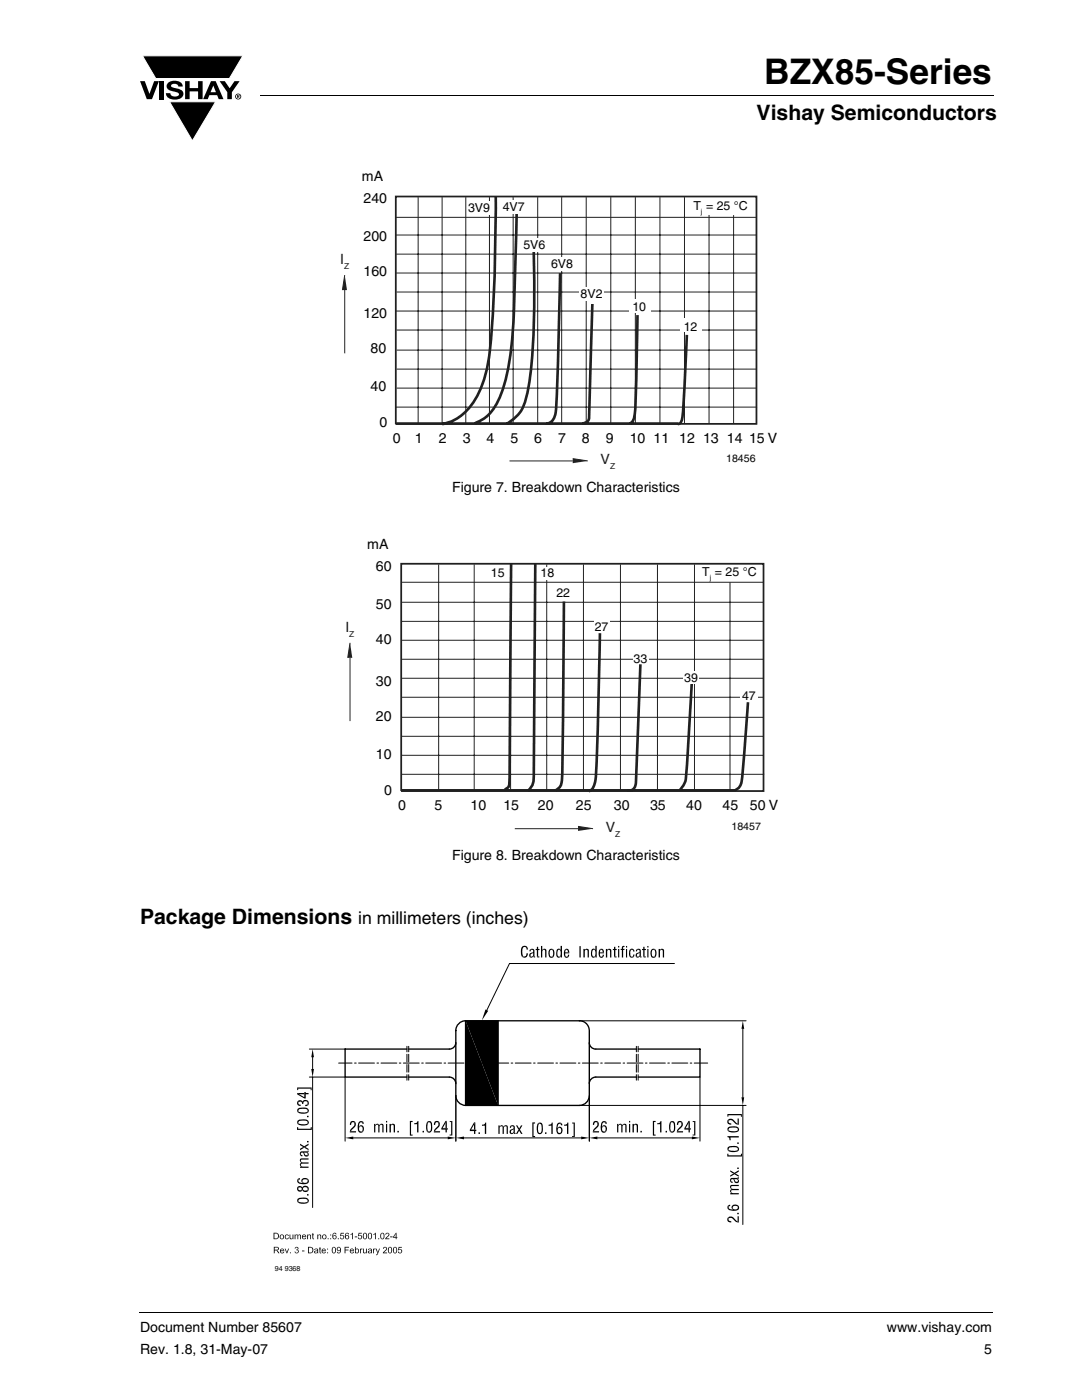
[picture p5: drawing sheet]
<svg xmlns="http://www.w3.org/2000/svg" width="216mm" height="279mm" viewBox="0 0 216 279" stroke-linecap="round" stroke-linejoin="round" font-family="sans-serif">
<g fill="#000">
<path d="M27.9 16.2h1l.9 2.5 1-2.5h.9l-1.4 3.6h-1zM28.4 11.1h20.1l-2.7 4.6h-14.7zM31.9 16.2h.9v3.6h-.9zM33.6 16.5a2.1 2.1 0 0 1 2.8 .3l.1 .5h-.9a.79 .79 0 0 0-.7-.6 .79 .79 0 0 0-.8 .4l.3 .3 1 .3a1.08 1.08 0 0 1 1.2 1 1.08 1.08 0 0 1-1.1 1.1 1.73 1.73 0 0 1-2.4-1.2h.9a.96 .96 0 0 0 .8 .7 .96 .96 0 0 0 .9-.5 1.31 1.31 0 0 0-1.2-.6 1.03 1.03 0 0 1-1.1-.5 1.03 1.03 0 0 1 .2-1.2zM36.9 16.2h.9v1.4h1.7v-1.4h.9v3.6h-.9v-1.6h-1.7v1.6h-.9zM43.8 16.2h1.1l.9 1.4 1-1.4h1l-1.5 2.2v1.4h-.9v-1.4zM51.9 18.9v.2zM33.8 20.3h9.2l-4.6 7.8zM27.9 261.9v.2z"/>
<path d="M42.6 17.1l-.6 1.3h1.1zM42.1 16.2h.9l1.6 3.6h-1l-.3-.8h-1.5l-.3 .8h-1z"/>
<path d="M47.4 19v.2h.2v-.1zM47.3 18.9l.4 .1 .1 .1-.2 .2 .2 .3-.3-.3-.1 .3h-.1zM47.1 19.3a.46 .46 0 0 0 .9 0 .46 .46 0 0 0-.9 0zM46.9 19.3a.6 .6 0 0 1 1.2 0 .6 .6 0 0 1-1.2 0z"/>
</g>
<path d="M28.4 11.1h20.1l-2.7 4.6h-14.7zM33.8 20.3h9.2l-4.6 7.8z" fill="none" stroke="#fff" stroke-width=".2"/>
<path d="M51.9 19h146.4M27.9 262h170.1" fill="none" stroke="#000" stroke-width=".2"/>
<path d="M79 39.2h71.9v45.4h-71.9z" fill="none" stroke="#231f20" stroke-width=".35"/>
<g fill="none" stroke="#231f20" stroke-width=".2">
<path d="M83.4 39.3v45.3M88.2 39.3v45.3M92.9 39.3v45.3M97.7 39.3v45.3M102.4 39.3v45.3M107.3 39.3v45.3M112.1 39.3v45.3M117 39.3v45.3M121.9 39.3v45.3M126.8 39.3v45.3M131.7 39.3v45.3M136.6 39.3v45.3"/>
<path d="M79 46.9h71.9M79 54.5h71.9M79 50.7h71.9M79.1 58.3h71.9M141.5 42.9v41.7M146.4 42.9v41.7M79 62.1h71.9M79.1 65.9h71.9M79.1 77.5h71.9M79.1 73.7h71.9M79.1 69.9h71.9M78.9 81.3h72.2"/>
</g>
<path d="M98.9 39.2a348.2 348.2 0 0 1-1.2 30.8 19.9 19.9 0 0 1-4.9 12.2 7.9 7.9 0 0 1-4.6 2.4M103.1 40.2l-.2 11.6a208.3 208.3 0 0 1-1.2 19.9 21.9 21.9 0 0 1-3.8 10.7l-1.2 1-2 1.1M106.5 49.6v2a174.4 174.4 0 0 1-.8 24.5 15.5 15.5 0 0 1-1.9 6.1l-1.1 1.3-1.5 1M111.8 54.5l-.8 25.9a5.3 5.3 0 0 1-1.1 3.8l-1 .3M118.2 59.6l-.6 22.3a2.55 2.55 0 0 1-.5 2.3l-.9 .3M127.2 62.9l-.2 9.3a84.7 84.7 0 0 1-.5 11.4l-.7 .9M137.1 66.8l-.3 6.7a78.1 78.1 0 0 1-.8 10.6l-.5 .5-56.6-.1" fill="none" stroke="#231f20" stroke-width=".53"/>
<g fill="#fff">
<path d="M100.7 39.9h4.3v2.7h-4.3z"/>
<path d="M117.3 59h4.2v1.7h-4.2z"/>
</g>
<path d="M79 43.4h71.9M101.7 92h12.6" fill="none" stroke="#231f20" stroke-width=".2"/>
<g fill="#231f20">
<path d="M114.3 91.5l3 .5z"/>
<path d="M114.3 91.5l3 .5-3 .4z"/>
</g>
<path d="M68.8 57.9v12.6" fill="none" stroke="#231f20" stroke-width=".2"/>
<g fill="#231f20">
<path d="M68.8 54.9l-.5 3z"/>
<path d="M68.8 54.9l.4 3h-.9z"/>
</g>
<g fill="#fff">
<path d="M93.7 40.2h4.3v2.7h-4.3z"/>
<path d="M104.8 47.6h4.3v2.7h-4.3z"/>
<path d="M110.3 51.3h4.3v2.7h-4.3z"/>
<path d="M115.5 57.3h5v2.7h-5z"/>
<path d="M125.5 59.7h4.3v2.7h-4.3z"/>
<path d="M135.7 63.6h4.3v2.7h-4.3z"/>
</g>
<path d="M80.1 112.5h72.3v45.4h-72.3z" fill="none" stroke="#231f20" stroke-width=".35"/>
<g fill="none" stroke="#231f20" stroke-width=".2">
<path d="M80.1 116.2h72.2M87.5 112.6v45.3M94.6 112.6v45.3M101.9 112.6v45.3M109.1 112.6v45.3M116.4 112.6v45.3M123.8 112.6v45.3M131.2 112.6v45.3M138.6 112.6v45.3M145.7 116.2v41.7M80.1 135.4h72.2M80.1 120.2h72.2"/>
<path d="M80.1 127.8h72.2M80.1 124h72.2M80.2 131.6h72.2M80.2 139.2h72.2M80 154.5h72.5M80.2 150.7h72.2M80.2 146.9h72.2M80.2 143.2h72.2"/>
</g>
<path d="M102 112.6l-.3 42.5a2.57 2.57 0 0 1-.5 2.2l-.5 .3M106.8 112.5l-.3 36.4a46 46 0 0 1-.2 7.6l-1 1.4M112.5 120l-.4 35.8a2.15 2.15 0 0 1-1.3 2M119.7 126.4l-.7 27.5a6.5 6.5 0 0 1-1 3.7l-.5 .3M127.8 132.6l-.8 21.7a5.5 5.5 0 0 1-.6 3.1 1.32 1.32 0 0 1-1.2 .4M138 136.5l-1 17.6a4.4 4.4 0 0 1-1.3 3.5M149.3 140.1l-1.1 14.3a3.9 3.9 0 0 1-1.2 3.2l-.4 .1h-66.6" fill="none" stroke="#231f20" stroke-width=".53"/>
<g fill="#fff">
<path d="M147.7 138h3.4v1.8h-3.4z"/>
<path d="M136.4 133.9h3.1v2.5h-3.1z"/>
<path d="M126.3 130.4h3.1v1.8h-3.1z"/>
<path d="M118.6 123.2h3v1.8h-3z"/>
<path d="M108 113.1h2.4v2.5h-2.4z"/>
</g>
<path d="M102.7 165.4h12.7" fill="none" stroke="#231f20" stroke-width=".2"/>
<g fill="#231f20">
<path d="M115.3 164.9l3 .5z"/>
<path d="M115.3 164.9l3 .5-3 .4z"/>
</g>
<path d="M69.8 131.3v12.6" fill="none" stroke="#231f20" stroke-width=".2"/>
<g fill="#231f20">
<path d="M69.8 128.3l-.4 3z"/>
<path d="M69.8 128.3l.5 3h-.9z"/>
</g>
<path d="M54.6 188.7h94.3v65.4h-94.3z" fill="#fff"/>
<g fill="#000">
<path d="M62.4 209.4l.2 1.6h-.5zM62.1 213.3h.5l-.2 1.7zM92.9 203.7l6.5 16.9h-6.5zM92.9 203.7h6.5v16.9zM96.9 201.5l.5 .2-1.3 1.9zM148.2 203.7l.3 1.6h-.5zM148 219h.5l-.3 1.6zM59.9 229.3l.6-.4 .2 .2-.8 .4zM60.7 229.1l.2-.2 .7 .4v.2zM68.9 227.1l1.6-.3v.6zM82.8 224.2v.2zM89.3 226.8l1.7 .3-1.7 .3z"/>
<path d="M91 227.1l1.6-.3v.6zM96.3 224.5v.2zM103 224.6h.2l.4 .6-.1 .2zM103.5 225.4l.1 .3-.4 .6h-.2zM109.5 224.5v.2zM112.7 224.5v.2zM116 226.8l1.6 .3-1.6 .3zM117.6 227.1l1.6-.3v.6zM131.2 224.2v.2zM138.1 226.8l1.6 .3-1.6 .3zM145.6 227.5h.2zM145.7 234.6l.6-.4 .3 .2-.9 .5z"/>
<path d="M146.6 234.4l.2-.2 .6 .4v.3z"/>
<path d="M104.2 188.9l.5-.2 .5 .3h-.5a.6 .6 0 0 0-.5 .8v.3a.62 .62 0 0 0 .5 .8h-.6l-.1-.3v-1.1z" fill-rule="evenodd"/>
<path d="M104.7 189h.5l.1 .5h-.2l-.2-.4z" fill-rule="evenodd"/>
<path d="M104.1 190.9l.7-.1 .3-.6h.2a.7 .7 0 0 1-.3 .8 .7 .7 0 0 1-.9-.1z" fill-rule="evenodd"/>
<path d="M105.7 189.5l.4 .1h-.1l-.1 .3h-.2z" fill-rule="evenodd"/>
<path d="M105.7 189.5l.5-.2 .4 .3 .1 1.3h-.3a.43 .43 0 0 1-.8 0h.5l.3-.3v-.4l-.2-.1 .2-.4z" fill-rule="evenodd"/>
<path d="M105.7 190.3l.5-.2 .2 .1-.2 .1a.37 .37 0 0 0-.3 .5l.2 .1h-.5z" fill-rule="evenodd"/>
<path d="M106.4 190.9h.4v.2l-.3-.1z" fill-rule="evenodd"/>
<path d="M107.1 189h.3v.4h.2v.2h-.2l.1 1.3h-.4v-1.3h-.2v-.2h.2z" fill-rule="evenodd"/>
<path d="M107.1 190.9h.5v.2z" fill-rule="evenodd"/>
<path d="M107.9 188.8h.3v.8h.2l-.2 .2v1.3h-.3z" fill-rule="evenodd"/>
<path d="M108.2 189.5h.3z" fill-rule="evenodd"/>
<path d="M108.2 189.5a.44 .44 0 0 1 .5-.2 .44 .44 0 0 1 .3 .5v1.3h-.2l-.1-1.5z" fill-rule="evenodd"/>
<path d="M109.6 189.5l.4-.2 .5 .2h-.5a.84 .84 0 0 0 0 1.4h.5a.64 .64 0 0 1-.8 .2 .64 .64 0 0 1-.3-.8z" fill-rule="evenodd"/>
<path d="M110 189.6l.5-.1 .1 .4-.1 1h-.5h.2l.2-.5-.1-.6z" fill-rule="evenodd"/>
<path d="M111.2 189.4l.4-.1 .3 .2h-.4a1.14 1.14 0 0 0-.2 1.3l.6 .1-.6 .2a1.4 1.4 0 0 1-.1-1.7z" fill-rule="evenodd"/>
<path d="M111.6 190.9h.3z" fill-rule="evenodd"/>
<path d="M111.9 188.8h.2v2.3h-.2v-.2h-.2l.2-.9-.2-.4-.2-.1h.4z" fill-rule="evenodd"/>
<path d="M112.7 189.5l.4 .1h-.2l-.1 .5h.8v.2h-.8v.5l.3 .1-.4 .1a1.52 1.52 0 0 1 0-1.5z" fill-rule="evenodd"/>
<path d="M112.8 189.4h.6l.2 .7h-.8h.5l-.1-.5-.5-.1z" fill-rule="evenodd"/>
<path d="M112.7 191l.5-.1 .1-.4h.3a.5 .5 0 0 1-.3 .6 .5 .5 0 0 1-.6-.1z" fill-rule="evenodd"/>
<path d="M116.4 189.4l.6 .2-.3 .2v1.3h-.3z" fill-rule="evenodd"/>
<path d="M116.8 189.4h.4l.3 .1v1.6h-.2l-.1-1.4-.5-.1z" fill-rule="evenodd"/>
<path d="M118.2 189.4l.3-.1 .3 .2h-.4a.91 .91 0 0 0 .1 1.4h.3l-.5 .2a1.4 1.4 0 0 1-.1-1.7z" fill-rule="evenodd"/>
<path d="M118.5 190.9h.3z" fill-rule="evenodd"/>
<path d="M118.8 188.8h.3v2.3h-.3v-.2h-.1l.1-.9-.1-.4-.2-.1h.3z" fill-rule="evenodd"/>
<path d="M119.6 189.5l.4 .1h-.2l-.1 .5h.8v.2h-.8l.1 .5 .2 .1-.4 .1a1.53 1.53 0 0 1 0-1.5z" fill-rule="evenodd"/>
<path d="M119.7 189.4h.6l.2 .7h-.8h.6l-.2-.5-.5-.1z" fill-rule="evenodd"/>
<path d="M119.6 191l.5-.1 .2-.4h.2a.5 .5 0 0 1-.3 .6 .5 .5 0 0 1-.6-.1z" fill-rule="evenodd"/>
<path d="M120.9 189.4l.6 .2-.3 .2v1.3h-.3z" fill-rule="evenodd"/>
<path d="M121.3 189.4h.4l.2 .1 .1 1.6h-.3v-1.4l-.5-.1z" fill-rule="evenodd"/>
<path d="M122.5 189h.3v.4h.3v.2h-.3l.1 1.3h-.4v-1.3h-.2v-.2h.2z" fill-rule="evenodd"/>
<path d="M122.5 190.9h.5v.2z" fill-rule="evenodd"/>
<path d="M124.2 188.9l.4-.1v.2l-.3 .1v.3h.3v.2h-.3v1.5h-.2v-1.5h-.3v-.2h.3z" fill-rule="evenodd"/>
<path d="M125.6 189.6h.5a1.1 1.1 0 0 0-.3 1.2l.2 .1h.5a.57 .57 0 0 1-.7 .1 .57 .57 0 0 1-.3-.6z" fill-rule="evenodd"/>
<path d="M125.8 189.4l.3-.1a.52 .52 0 0 1 .5 .6h-.2l-.2-.3h-.6z" fill-rule="evenodd"/>
<path d="M126.4 190.5h.2l-.1 .4h-.4h.2z" fill-rule="evenodd"/>
<path d="M127 189.5l.4 .1h-.2l-.1 .3h-.2z" fill-rule="evenodd"/>
<path d="M127 189.5a.51 .51 0 0 1 .5-.2 .51 .51 0 0 1 .4 .4v1.2h-.3a.43 .43 0 0 1-.7 0h.4l.3-.3v-.4l-.1-.1 .1-.4z" fill-rule="evenodd"/>
<path d="M126.9 190.3l.6-.2 .1 .1-.1 .1a.39 .39 0 0 0-.4 .5l.2 .1h-.4z" fill-rule="evenodd"/>
<path d="M127.6 190.9h.4v.2l-.3-.1z" fill-rule="evenodd"/>
<path d="M128.4 189h.2v.4h.3v.2h-.3l.1 1.3h-.3v-1.3h-.3v-.2h.3z" fill-rule="evenodd"/>
<path d="M128.4 190.9h.5v.2z" fill-rule="evenodd"/>
<path d="M130 189.5l.4-.2 .4 .2h-.4a.84 .84 0 0 0 0 1.4h.5a.65 .65 0 0 1-.9 .1 .65 .65 0 0 1-.2-.8z" fill-rule="evenodd"/>
<path d="M130.4 189.6l.4-.1 .2 .7-.1 .7h-.5a.82 .82 0 0 0 0-1.3z" fill-rule="evenodd"/>
<path d="M131.4 189.4l.6 .2-.3 .2v1.3h-.3z" fill-rule="evenodd"/>
<path d="M131.8 189.4h.4l.3 .1v1.6h-.2l-.1-1.4-.5-.1z" fill-rule="evenodd"/>
<path d="M59.3 218.1l1.4 .9v-1.1h.3v.2h.6v.3h-.6v.8h-.3l-1.4-.8z" fill-rule="evenodd"/>
<path d="M59.3 218.1h1.4v.9v-.6h-1z" fill-rule="evenodd"/>
<path d="M59.3 217h2.9v.6h-.2v-.3h-2.5v.2h-.2z" fill-rule="evenodd"/>
<path d="M59.5 219.7l.4-.1 .3 .1 .1 .6-.2-.4h-.5l-.1 .3z" fill-rule="evenodd"/>
<path d="M59.4 236.9l.1-.1v.6a.38 .38 0 0 0 .7 0v-.2v.5a.59 .59 0 0 1-.8 0 .59 .59 0 0 1 0-.8z" fill-rule="evenodd"/>
<path d="M59.3 225h.2v.3h2.5v-.3h.2v.5h-2.9z" fill-rule="evenodd"/>
<path d="M59.5 219.7v.6l.5 .2v.2a.59 .59 0 0 1-.7-.3 .59 .59 0 0 1 .2-.7z" fill-rule="evenodd"/>
<path d="M59.4 239.2l.9-.2a1.17 1.17 0 0 1 1.3 .6l-.2 .5v-.6a.8 .8 0 0 0-1.1-.2l-.7 .1-.1 .6-.2-.4z" fill-rule="evenodd"/>
<path d="M59.4 235.2h.1a.68 .68 0 0 0 .2 .7 .68 .68 0 0 0 .7 .2v-.2l.6 .2a.57 .57 0 0 0 .4-.8 .61 .61 0 0 1 .2 .7 .61 .61 0 0 1-.7 .3h-.3a.97 .97 0 0 1-1.3-.7z" fill-rule="evenodd"/>
<path d="M59.4 223.6l.9-.2a1.17 1.17 0 0 1 1.3 .6l-.2 .5v-.6a.8 .8 0 0 0-1.1-.3l-.7 .2-.1 .6-.2-.4z" fill-rule="evenodd"/>
<path d="M59.4 221.2l.9-.2a1.17 1.17 0 0 1 1.3 .6l-.2 .5v-.5a.8 .8 0 0 0-1.1-.3l-.7 .2-.1 .6-.2-.4z" fill-rule="evenodd"/>
<path d="M59.5 236.8a.56 .56 0 0 1 .8 .2 .67 .67 0 0 1 1-.3 .67 .67 0 0 1 .1 1.1l-.1-.7-.5-.2a.57 .57 0 0 0-.4 .8l-.1-.2-.1 .2a.51 .51 0 0 0-.3-.7l-.3 .1-.1 .1z" fill-rule="evenodd"/>
<path d="M59.5 224a1.46 1.46 0 0 0 1.4 .4l.4-.2 .1-.2v.5l-.7 .1-1.2-.2z" fill-rule="evenodd"/>
<path d="M59.5 221.7a1.46 1.46 0 0 0 1.4 .3l.4-.1 .1-.3v.5l-.7 .2-1.2-.2z" fill-rule="evenodd"/>
<path d="M59.5 235.2l.4-.1v.3l-.4 .3z" fill-rule="evenodd"/>
<path d="M59.9 231.3l.3-.1h1.4v.2h-1.5l-.1 .6-.1-.3z" fill-rule="evenodd"/>
<path d="M59.9 232.2l.1-.1 .1 .7-.2-.2z" fill-rule="evenodd"/>
<path d="M59.9 229.9l.3-.1 1.1-.1 .1 .3a.43 .43 0 0 1 0 .8v-.5l-.3-.3h-.4l-.2 .2-.3-.2-.2 .7-.2-.4z" fill-rule="evenodd"/>
<path d="M59.9 232.8h.2v-.1l.3 .1h1.2v.3h-1.7z" fill-rule="evenodd"/>
<path d="M59.9 228.3l.8 .5 .9-.6v.3l-.9 .6-.8-.6z" fill-rule="evenodd"/>
<path d="M60 230.3l.1 .1 .3 .1v.3l-.4-.1z" fill-rule="evenodd"/>
<path d="M60.1 231.8l.3 .2h1.2v.2h-1.3l-.3 .3z" fill-rule="evenodd"/>
<path d="M60 231.6l.1 .4z" fill-rule="evenodd"/>
<path d="M60.3 235.3a.94 .94 0 0 1 1.1 0v.4v-.1a.57 .57 0 0 0-.6-.3 .57 .57 0 0 0-.4 .4l-.1 .4-.2-.5z" fill-rule="evenodd"/>
<path d="M60.3 219.7l.1 .2a.66 .66 0 0 1 1-.3 .66 .66 0 0 1 0 1v-.4a.43 .43 0 0 0-.5-.4 .43 .43 0 0 0-.4 .5h-.2z" fill-rule="evenodd"/>
<path d="M60.4 235.7v.4z" fill-rule="evenodd"/>
<path d="M60.5 237.2a.5 .5 0 0 0 .8 .3l.1-.3v.6a.82 .82 0 0 1-1-.1z" fill-rule="evenodd"/>
<path d="M60.7 230v.2a.39 .39 0 0 0 .6 .3l.1-.2v.5l-.6-.1-.3-.5z" fill-rule="evenodd"/>
<path d="M60.9 220.5l.4-.1 .1-.2v.4l-.5 .2z" fill-rule="evenodd"/>
<path d="M61.4 229.6h.2v.2l-.2 .2z" fill-rule="evenodd"/>
<path d="M69.9 223.9l.5-.2 .5 .3h-.6l-.2 .1v.4h-.3z" fill-rule="evenodd"/>
<path d="M70.4 224h.5l.1 .1a1.25 1.25 0 0 1-.8 1.4l-.1 .3h-.3l.3-.5a1.07 1.07 0 0 0 .5-1.3z" fill-rule="evenodd"/>
<path d="M69.8 225.8h1.2v.2h-1.2z" fill-rule="evenodd"/>
<path d="M71.7 224.8h.3z" fill-rule="evenodd"/>
<path d="M71.7 223.9l.5-.2 .3 .3a.68 .68 0 0 0-.7 .1 .68 .68 0 0 0-.2 .7h.2l-.1 .6a.57 .57 0 0 0 .7 .4 .59 .59 0 0 1-.6 .2 .59 .59 0 0 1-.4-.6 2.07 2.07 0 0 1 .3-1.5z" fill-rule="evenodd"/>
<path d="M71.8 224.6h.3a.78 .78 0 0 1 .3 1.2h-.4l.3-.1a.61 .61 0 0 0 0-.7 .61 .61 0 0 0-.6-.2z" fill-rule="evenodd"/>
<path d="M72 224h.5l.1 .3h-.3z" fill-rule="evenodd"/>
<path d="M74.6 224.3h.3v.2h.2l-.2 .3v1.2h-.3z" fill-rule="evenodd"/>
<path d="M75 224.4l.3-.1 .4 .2h-.8z" fill-rule="evenodd"/>
<path d="M75.2 224.5h.7l-.2 .3v1.2h-.2v-1.3z" fill-rule="evenodd"/>
<path d="M75.7 224.5h.4z" fill-rule="evenodd"/>
<path d="M75.7 224.5a.44 .44 0 0 1 .5-.2 .44 .44 0 0 1 .3 .3v1.4h-.2v-1.4z" fill-rule="evenodd"/>
<path d="M77.7 224.3l.6 .2-.3 .2v1.3h-.3z" fill-rule="evenodd"/>
<path d="M78.1 224.4l.4-.1 .3 .2v1.5h-.2l-.1-1.4-.5-.1z" fill-rule="evenodd"/>
<path d="M81.8 223.7h.5v.2h-.3v2.5h.3v.2h-.5z" fill-rule="evenodd"/>
<path d="M82.8 224.2l.7-.5v2.3h-.3v-1.6h-.4z" fill-rule="evenodd"/>
<path d="M85.2 223.9l.4 .1a1.01 1.01 0 0 0-.3 1.1l.1 .6 .2 .1h-.4l-.1-.3-.1-.8z" fill-rule="evenodd"/>
<path d="M85.3 223.8l.4-.1a1.28 1.28 0 0 1 .5 1.7 .59 .59 0 0 1-.4 .6 .59 .59 0 0 1-.6-.2h.5a.94 .94 0 0 0 .3-1.2l-.2-.6-.6-.1z" fill-rule="evenodd"/>
<path d="M86.7 223.9l.5-.2 .5 .3h-.6l-.2 .1-.1 .4h-.2z" fill-rule="evenodd"/>
<path d="M87.2 224h.5a1.48 1.48 0 0 1-.8 1.5l-.1 .3h-.2l.2-.5 .6-.6a.46 .46 0 0 0-.2-.7z" fill-rule="evenodd"/>
<path d="M86.6 225.8h1.2v.2h-1.2z" fill-rule="evenodd"/>
<path d="M88.9 223.7h.3l-.9 1.5h1.1v.2h-.2v.6h-.3v-.6h-.8v-.2z" fill-rule="evenodd"/>
<path d="M89.2 223.7v1.5h-.9h.6v-1.1z" fill-rule="evenodd"/>
<path d="M89.7 223.7h.6v2.9h-.6v-.2h.3v-2.5h-.3z" fill-rule="evenodd"/>
<path d="M94.6 224h.2l-.8 1.5h1v.2h-.2v.6h-.2v-.6h-.8v-.2z" fill-rule="evenodd"/>
<path d="M94.8 224v1.5h-.8h.6v-1.1z" fill-rule="evenodd"/>
<path d="M96.3 224.5l.7-.5v2.3h-.3v-1.6h-.4z" fill-rule="evenodd"/>
<path d="M99.5 224.6h.2v.2h.2l-.2 .3v1.2h-.2z" fill-rule="evenodd"/>
<path d="M99.8 224.7l.3-.1 .4 .2h-.8z" fill-rule="evenodd"/>
<path d="M100 224.8h.7l-.2 .3v1.2h-.2v-1.3z" fill-rule="evenodd"/>
<path d="M100.5 224.8h.4z" fill-rule="evenodd"/>
<path d="M100.6 224.6a.4 .4 0 0 1 .5-.1 .4 .4 0 0 1 .2 .4v1.4h-.2v-1.4l-.6-.1z" fill-rule="evenodd"/>
<path d="M101.8 224.7l.4 .1h-.1l-.1 .3h-.3z" fill-rule="evenodd"/>
<path d="M101.8 224.7a.51 .51 0 0 1 .5-.2 .51 .51 0 0 1 .4 .4l.1 1.2h-.3a.43 .43 0 0 1-.8 0h.5l.3-.3v-.4l-.2-.1 .2-.4z" fill-rule="evenodd"/>
<path d="M101.9 225.5l.4-.2 .2 .1-.2 .1a.39 .39 0 0 0-.3 .5l.2 .1h-.5v-.1z" fill-rule="evenodd"/>
<path d="M102.5 226.1h.4v.2h-.3z" fill-rule="evenodd"/>
<path d="M104 224.6h.2l-.5 .8 .6 .9h-.3l-.5-.9z" fill-rule="evenodd"/>
<path d="M106.2 224h.6v.2h-.3v2.5h.3v.2h-.6z" fill-rule="evenodd"/>
<path d="M107.3 224.2l.4 .1a1.01 1.01 0 0 0-.3 1.1l.1 .6 .2 .1h-.4l-.2-.3v-.8z" fill-rule="evenodd"/>
<path d="M107.4 224.1l.4-.1a1.29 1.29 0 0 1 .5 1.7 .59 .59 0 0 1-.4 .6 .59 .59 0 0 1-.6-.2h.5a.94 .94 0 0 0 .3-1.2l-.2-.6-.6-.1z" fill-rule="evenodd"/>
<path d="M109.5 224.5l.8-.5v2.3h-.3v-1.6h-.5z" fill-rule="evenodd"/>
<path d="M111.3 225.1h.3z" fill-rule="evenodd"/>
<path d="M111.3 224.1l.5-.1 .3 .3a.68 .68 0 0 0-.7 .1 .68 .68 0 0 0-.1 .7h.1l-.1 .6a.57 .57 0 0 0 .8 .4 .61 .61 0 0 1-.8 .2 .61 .61 0 0 1-.3-.7v-.7z" fill-rule="evenodd"/>
<path d="M111.4 224.9h.3a.78 .78 0 0 1 .4 1.2h-.5h.2a.59 .59 0 0 0 .1-.7 .59 .59 0 0 0-.6-.3z" fill-rule="evenodd"/>
<path d="M111.7 224.3h.4l.1 .3h-.3z" fill-rule="evenodd"/>
<path d="M112.7 224.5l.7-.5v2.3h-.3v-1.6h-.4z" fill-rule="evenodd"/>
<path d="M114.2 224h.5v2.9h-.6v-.2h.4v-2.5h-.3z" fill-rule="evenodd"/>
<path d="M118.4 223.9l.5-.2 .5 .3h-.6l-.2 .1v.4h-.3z" fill-rule="evenodd"/>
<path d="M118.9 224h.5a1.46 1.46 0 0 1-.7 1.5l-.1 .3h-.3l.2-.5 .5-.5a.5 .5 0 0 0-.1-.8z" fill-rule="evenodd"/>
<path d="M118.3 225.8h1.2v.2h-1.2z" fill-rule="evenodd"/>
<path d="M120.1 224.8h.4z" fill-rule="evenodd"/>
<path d="M120.2 223.9l.5-.2 .3 .3a.68 .68 0 0 0-.7 .1 .68 .68 0 0 0-.2 .7h.2l-.2 .6a.57 .57 0 0 0 .8 .4 .61 .61 0 0 1-.7 .2 .61 .61 0 0 1-.3-.7v-.7z" fill-rule="evenodd"/>
<path d="M120.3 224.6h.3a.78 .78 0 0 1 .3 1.2h-.4h.2a.59 .59 0 0 0 .1-.7 .59 .59 0 0 0-.7-.3z" fill-rule="evenodd"/>
<path d="M120.5 224h.5l.1 .3h-.3z" fill-rule="evenodd"/>
<path d="M123.1 224.3h.3v.2h.1l-.1 .3v1.2h-.3z" fill-rule="evenodd"/>
<path d="M123.5 224.4l.3-.1 .3 .2h-.7z" fill-rule="evenodd"/>
<path d="M123.7 224.5h.7l-.2 .3v1.2h-.2v-1.3z" fill-rule="evenodd"/>
<path d="M124.2 224.5h.4z" fill-rule="evenodd"/>
<path d="M124.2 224.5a.44 .44 0 0 1 .5-.2 .44 .44 0 0 1 .3 .3v1.4h-.2v-1.4z" fill-rule="evenodd"/>
<path d="M126.2 224.3l.6 .2-.3 .2v1.3h-.3z" fill-rule="evenodd"/>
<path d="M126.6 224.4l.4-.1 .3 .2v1.5h-.2l-.1-1.4-.5-.1z" fill-rule="evenodd"/>
<path d="M130.3 223.7h.5v.2h-.3v2.5h.3v.2h-.5z" fill-rule="evenodd"/>
<path d="M131.2 224.2l.8-.5v2.3h-.3v-1.6h-.5z" fill-rule="evenodd"/>
<path d="M133.7 223.9l.4 .1a1.46 1.46 0 0 0-.3 1.3l.1 .4 .2 .1h-.4l-.1-.3-.1-.8z" fill-rule="evenodd"/>
<path d="M133.8 223.8l.4-.1a1.28 1.28 0 0 1 .5 1.7 .59 .59 0 0 1-.4 .6 .59 .59 0 0 1-.6-.2h.5a.8 .8 0 0 0 .3-1l-.2-.8-.6-.1z" fill-rule="evenodd"/>
<path d="M135.2 223.9l.5-.2 .5 .3h-.6l-.2 .1-.1 .4h-.2z" fill-rule="evenodd"/>
<path d="M135.7 224h.5a1.55 1.55 0 0 1-.8 1.6l-.1 .2h-.2l.1-.5 .4-.3a.56 .56 0 0 0 .4-.5 .56 .56 0 0 0-.3-.5z" fill-rule="evenodd"/>
<path d="M135.1 225.8h1.2v.2h-1.3z" fill-rule="evenodd"/>
<path d="M137.4 223.7h.2l-.8 1.5h1v.2h-.2v.6h-.2v-.6h-.8v-.2z" fill-rule="evenodd"/>
<path d="M137.6 223.7v1.5h-.8h.6v-1.1z" fill-rule="evenodd"/>
<path d="M138.2 223.7h.6v2.9h-.6v-.2h.3v-2.5h-.3z" fill-rule="evenodd"/>
<path d="M145.1 230.3h.2v.3h2.5v-.3h.3v.5h-3z" fill-rule="evenodd"/>
<path d="M145.2 223.5l.2-.1v.6l.5 .2v.3a.62 .62 0 0 1-.7-.3 .62 .62 0 0 1 0-.7z" fill-rule="evenodd"/>
<path d="M145.3 228.9l.3-.2h1a.65 .65 0 0 1 .7 .3 .65 .65 0 0 1-.1 .8v-.6a.8 .8 0 0 0-1-.3l-.8 .2v.6l-.3-.4z" fill-rule="evenodd"/>
<path d="M145.1 226.7h2.3v.3h-1.6v.5h-.2z" fill-rule="evenodd"/>
<path d="M145.3 225l.3-.2h1a.65 .65 0 0 1 .7 .2 .65 .65 0 0 1-.1 .9v-.6a.8 .8 0 0 0-1-.3l-.8 .2v.6l-.3-.4z" fill-rule="evenodd"/>
<path d="M145.1 222.3h2.9v.6h-.2v-.3h-2.5v.3h-.2z" fill-rule="evenodd"/>
<path d="M145.4 229.3a1.46 1.46 0 0 0 1.3 .4l.5-.2v-.2v.5l-.7 .1-1.1-.2z" fill-rule="evenodd"/>
<path d="M145.4 225.4a1.46 1.46 0 0 0 1.3 .3l.5-.1v-.2v.5l-.7 .1-1.1-.2z" fill-rule="evenodd"/>
<path d="M145.4 223.4a1.43 1.43 0 0 1 1.6 .8h.2v.3l-.5-.2-.6-.7a.46 .46 0 0 0-.7 .3z" fill-rule="evenodd"/>
<path d="M145.7 236.6l.3-.1h1.4v.2h-1.4l-.1 .6-.2-.3z" fill-rule="evenodd"/>
<path d="M145.8 237.5l.1-.2v.8l-.2-.2z" fill-rule="evenodd"/>
<path d="M145.8 235.2l1.4-.2v.3a.43 .43 0 0 1 .1 .8l-.1-.5-.3-.3h-.4l-.1 .2-.4-.2-.1 .7-.2-.4z" fill-rule="evenodd"/>
<path d="M145.7 238.1h.2v-.2l.3 .2h1.2v.3h-1.7z" fill-rule="evenodd"/>
<path d="M145.7 233.6l.9 .5 .8-.6v.3l-.8 .6-.9-.6z" fill-rule="evenodd"/>
<path d="M145.9 235.6v.1l.3 .1v.3l-.3-.1z" fill-rule="evenodd"/>
<path d="M145.9 237.1l.4 .2h1.1v.2h-1.3l-.2 .3z" fill-rule="evenodd"/>
<path d="M145.9 236.9v.4z" fill-rule="evenodd"/>
<path d="M146.4 235.5l.1-.2 .1 .2a.39 .39 0 0 0 .5 .3l.1-.2 .1 .5h-.2a.6 .6 0 0 1-.7-.6z" fill-rule="evenodd"/>
<path d="M147.2 223.2h.2v1.3h-.2v-.3z" fill-rule="evenodd"/>
<path d="M147.2 234.9h.2v.2l-.2 .2z" fill-rule="evenodd"/>
<path d="M54.6 246l.9 .2h-.7v1h.7h-.1l-.8 .1z" fill-rule="evenodd"/>
<path d="M54.6 248.8l1 .1-.8 .1v.4h.8l-.8 .2v.5h-.2z" fill-rule="evenodd"/>
<path d="M55 249.6h.4l.4 .5h-.2l-.4-.5z" fill-rule="evenodd"/>
<path d="M55 246.2h.5a.8 .8 0 0 1 0 1h-.7l.5-.1a.51 .51 0 0 0 .2-.6 .51 .51 0 0 0-.5-.3z" fill-rule="evenodd"/>
<path d="M55.2 249l.4-.1v.5h-.8l.7-.1-.1-.3z" fill-rule="evenodd"/>
<path d="M55.9 246.5h.3l-.1 .1a.42 .42 0 0 0 .1 .6h-.3l-.1-.2z" fill-rule="evenodd"/>
<path d="M56 249.3h.3l-.3 .3h.7v.1h-.7l.3 .3h-.3l-.1-.2z" fill-rule="evenodd"/>
<path d="M56 246.4a.49 .49 0 0 1 .7 .2 .49 .49 0 0 1-.2 .6l-.4 .1-.2-.1h.4l.2-.2-.1-.5z" fill-rule="evenodd"/>
<path d="M56 249.3l.5-.1 .2 .4h-.7h.6l-.1-.2z" fill-rule="evenodd"/>
<path d="M56 250l.7-.2-.3 .3z" fill-rule="evenodd"/>
<path d="M56.8 249.2h.2l.2 .7v.2z" fill-rule="evenodd"/>
<path d="M56.9 246.5l.3-.1 .4 .1h-.4l-.2 .2a.34 .34 0 0 0 .3 .5l-.4-.1z" fill-rule="evenodd"/>
<path d="M56.9 247.2l.7-.2-.2 .3z" fill-rule="evenodd"/>
<path d="M57.3 246.5h.3v.1z" fill-rule="evenodd"/>
<path d="M57.5 249.2h.2l-.4 .9h-.1z" fill-rule="evenodd"/>
<path d="M57.8 246.4h.1l.1 .7 .4 .1-.1 .1-.5-.1z" fill-rule="evenodd"/>
<path d="M58.1 247.2h.3z" fill-rule="evenodd"/>
<path d="M58.4 246.4h.1v.9l-.2-.1z" fill-rule="evenodd"/>
<path d="M58.9 249h.3l-.2 .2h-.2z" fill-rule="evenodd"/>
<path d="M58.8 246.4l.3 .1-.1 .8h-.2z" fill-rule="evenodd"/>
<path d="M58.8 249.8l.4 .2h-.3z" fill-rule="evenodd"/>
<path d="M58.9 246.5h.3z" fill-rule="evenodd"/>
<path d="M59.1 249.4l.4 .1h-.4z" fill-rule="evenodd"/>
<path d="M58.9 248.9a.35 .35 0 0 1 .5 0 .35 .35 0 0 1 0 .5h-.3l.3-.2-.1-.2z" fill-rule="evenodd"/>
<path d="M59 246.4h.3l.2 .1z" fill-rule="evenodd"/>
<path d="M59.3 246.5h.4l-.2 .2v.6h-.1z" fill-rule="evenodd"/>
<path d="M59.2 249.5h.3l.1 .3a.44 .44 0 0 1-.3 .3 .44 .44 0 0 1-.4-.1l.5-.1a.25 .25 0 0 0 0-.3 .25 .25 0 0 0-.2-.1z" fill-rule="evenodd"/>
<path d="M59.5 239.6a1.46 1.46 0 0 0 1.4 .4l.4-.2 .1-.2v.5l-.7 .1-1.2-.2z" fill-rule="evenodd"/>
<path d="M59.6 246.4a.3 .3 0 0 1 .3 0 .3 .3 0 0 1 .2 .3v.6h-.2v-.7z" fill-rule="evenodd"/>
<path d="M60.4 246.5h.3l-.3 .3h.7v.1h-.7l.3 .3h-.3l-.2-.4z" fill-rule="evenodd"/>
<path d="M60.4 246.5l.5-.1 .2 .4h-.7h.5l-.1-.3z" fill-rule="evenodd"/>
<path d="M60.4 247.2l.7-.2a.46 .46 0 0 1-.7 .2z" fill-rule="evenodd"/>
<path d="M61.3 246.4l.3 .1-.1 .2v.6h-.2z" fill-rule="evenodd"/>
<path d="M61.5 246.5h.2z" fill-rule="evenodd"/>
<path d="M61.5 246.5l.2-.1 .3 .1 .1 .8h-.2l-.1-.8z" fill-rule="evenodd"/>
<path d="M61.5 248.8l.8 .2h-.7v1h.7l-.8 .1z" fill-rule="evenodd"/>
<path d="M61.9 249h.4l.2 .2v.4l-.2 .4h-.7l.5-.1a.52 .52 0 0 0 .2-.5 .52 .52 0 0 0-.4-.4z" fill-rule="evenodd"/>
<path d="M62.3 246.2l.2-.1v.3h.2l-.2 .1 .1 .7h-.3v-.7h-.1z" fill-rule="evenodd"/>
<path d="M62.3 247.2h.4v.1z" fill-rule="evenodd"/>
<path d="M62.8 249.3h.3l-.3 .2h-.1z" fill-rule="evenodd"/>
<path d="M62.7 249.7h.6h-.3a.15 .15 0 0 0-.2 .2 .15 .15 0 0 0 .2 .1h.3l-.5 .1z" fill-rule="evenodd"/>
<path d="M62.8 249.3l.6-.1 .1 .9-.4-.1 .2-.3-.5-.1 .5-.1v-.1z" fill-rule="evenodd"/>
<path d="M63 250h.3z" fill-rule="evenodd"/>
<path d="M63.3 246.4l.3 .1-.1 .2v.6h-.2z" fill-rule="evenodd"/>
<path d="M63.5 246.5h.2z" fill-rule="evenodd"/>
<path d="M63.5 246.4l.5 .1 .1 .8h-.2v-.8z" fill-rule="evenodd"/>
<path d="M63.8 249l.1-.1v.3h.2l-.2 .1 .1 .7h-.2v-.7h-.2z" fill-rule="evenodd"/>
<path d="M63.8 250h.3v.1z" fill-rule="evenodd"/>
<path d="M64.3 249.3h.3l-.3 .3h.7v.1h-.7l.3 .3h-.3l-.1-.2z" fill-rule="evenodd"/>
<path d="M64.4 246.5h.3l-.3 .3 .1 .3 .2 .1h-.3l-.1-.2z" fill-rule="evenodd"/>
<path d="M64.3 249.3l.5-.1 .2 .4h-.7h.6l-.1-.2z" fill-rule="evenodd"/>
<path d="M64.4 246.4h.4l.3 .1a.51 .51 0 0 1-.2 .8l-.5-.1h.4l.2-.2-.1-.4z" fill-rule="evenodd"/>
<path d="M64.3 250l.7-.2-.3 .3z" fill-rule="evenodd"/>
<path d="M66.3 249h.3l-.2 .1v.6l.2 .3h-.3l-.1-.1v-.5z" fill-rule="evenodd"/>
<path d="M66.4 246.2h.4l-.3 .2v.2h.1l-.1 .3 .1 .3h.5l-.2 .1h-.3l-.2-.2z" fill-rule="evenodd"/>
<path d="M66.3 249l.2-.1a.6 .6 0 0 1 .5 .8 .42 .42 0 0 1-.2 .4 .42 .42 0 0 1-.5-.1h.4l.2-.4-.1-.5z" fill-rule="evenodd"/>
<path d="M66.5 246.1h.1a.39 .39 0 0 1 .5 .2z" fill-rule="evenodd"/>
<path d="M66.5 246.6l.3-.1 .3 .1z" fill-rule="evenodd"/>
<path d="M66.8 246.6h.3l.1 .2-.1 .4h-.3h.1a.3 .3 0 0 0 .1-.4 .3 .3 0 0 0-.2-.2z" fill-rule="evenodd"/>
<path d="M67.3 248.9l.3 .1-.2 .2v.2l.2 .1-.3 .1-.1-.2z" fill-rule="evenodd"/>
<path d="M67.2 249.8l.7 .2-.4 .1z" fill-rule="evenodd"/>
<path d="M67.3 248.9h.1a.64 .64 0 0 1 .6 .9l-.1 .2h-.3l.3-.3v-.2h-.2a.3 .3 0 0 0 .2-.3 .3 .3 0 0 0-.3-.2z" fill-rule="evenodd"/>
<path d="M67.3 249.6l.6-.1-.2 .2z" fill-rule="evenodd"/>
<path d="M67.8 247h.2l.2 .2h.4l-.5 .1z" fill-rule="evenodd"/>
<path d="M68 246.5h.6z" fill-rule="evenodd"/>
<path d="M68.2 246.6h.4l.1 .3-.1 .3h-.4a.3 .3 0 0 0 .3-.3 .3 .3 0 0 0-.3-.3z" fill-rule="evenodd"/>
<path d="M68 246h.6v.2h-.5l-.1 .3 .6 .1-.7 .1z" fill-rule="evenodd"/>
<path d="M69 246.1l.3 .1-.3 .2v.2h.1l-.1 .4 .2 .2h.4l-.2 .1h-.3l-.2-.2-.1-.6z" fill-rule="evenodd"/>
<path d="M69 246.1h.1a.38 .38 0 0 1 .5 .2z" fill-rule="evenodd"/>
<path d="M69 246.6l.3-.1 .3 .1z" fill-rule="evenodd"/>
<path d="M69.3 246.6h.3v.6h-.3l.2-.2v-.3z" fill-rule="evenodd"/>
<path d="M68.8 248.8h.8v.2h-.7v.4h.6v.1h-.6v.6h-.1z" fill-rule="evenodd"/>
<path d="M69.9 249.3h.3l-.2 .3h.6v.1h-.6l.2 .3h-.3l-.1-.2z" fill-rule="evenodd"/>
<path d="M69.9 246.3h.4l-.4 .2z" fill-rule="evenodd"/>
<path d="M69.9 249.3l.6-.1 .1 .4h-.6h.5l-.1-.2z" fill-rule="evenodd"/>
<path d="M70 246.3l.4-.3v1.3h-.1v-1z" fill-rule="evenodd"/>
<path d="M69.9 250l.7-.2-.3 .3z" fill-rule="evenodd"/>
<path d="M70.8 248.8h.2v.5h.2a.39 .39 0 0 0-.2 .3 .39 .39 0 0 0 .2 .4l-.4 .1z" fill-rule="evenodd"/>
<path d="M71 250h.2z" fill-rule="evenodd"/>
<path d="M71 249.3a.38 .38 0 0 1 .4-.1 .38 .38 0 0 1 .2 .3v.3a.37 .37 0 0 1-.2 .3 .37 .37 0 0 1-.4-.1h.4l.1-.4-.1-.3z" fill-rule="evenodd"/>
<path d="M71.4 247h.2l.1 .2h.4l-.4 .1z" fill-rule="evenodd"/>
<path d="M71.6 246.5h.5z" fill-rule="evenodd"/>
<path d="M71.8 249.2l.4 .1-.2 .1v.7h-.2z" fill-rule="evenodd"/>
<path d="M71.8 246.6h.3l.2 .3-.2 .3h-.3a.3 .3 0 0 0 .3-.3 .3 .3 0 0 0-.3-.3z" fill-rule="evenodd"/>
<path d="M72.1 249.2h.2v.2l-.3-.1z" fill-rule="evenodd"/>
<path d="M71.6 246h.6v.2h-.5l-.1 .3 .5 .1-.7 .1z" fill-rule="evenodd"/>
<path d="M72.5 246.2h.3a.63 .63 0 0 0 0 1h-.3l-.1-.2z" fill-rule="evenodd"/>
<path d="M72.4 249.2h.2v.7l.4 .1-.1 .1-.4-.1z" fill-rule="evenodd"/>
<path d="M72.5 246.2a.51 .51 0 0 1 .7 0 .51 .51 0 0 1 0 .7v.1a.38 .38 0 0 1-.3 .3 .38 .38 0 0 1-.4-.1h.4l.2-.4-.1-.5z" fill-rule="evenodd"/>
<path d="M72.8 250h.3z" fill-rule="evenodd"/>
<path d="M73 249.2h.2v.9l-.3-.1z" fill-rule="evenodd"/>
<path d="M73.5 249.3h.3l-.2 .2h-.2z" fill-rule="evenodd"/>
<path d="M73.5 246.2h.3a.63 .63 0 0 0 0 1h-.3l-.1-.2z" fill-rule="evenodd"/>
<path d="M73.5 249.7h.5h-.3a.15 .15 0 0 0-.1 .2 .15 .15 0 0 0 .2 .1h.2l-.5 .1-.1-.3z" fill-rule="evenodd"/>
<path d="M73.5 246.2a.42 .42 0 0 1 .5-.1 .42 .42 0 0 1 .2 .4v.4a.42 .42 0 0 1-.2 .4 .42 .42 0 0 1-.5-.1h.4l.2-.4-.1-.5z" fill-rule="evenodd"/>
<path d="M73.5 249.3l.6-.1 .1 .9-.3-.1 .1-.3-.5-.1 .5-.1v-.1z" fill-rule="evenodd"/>
<path d="M73.8 250h.2z" fill-rule="evenodd"/>
<path d="M74.4 249.2l.4 .1-.2 .1v.7h-.2z" fill-rule="evenodd"/>
<path d="M74.5 246.3h.3l-.3 .2z" fill-rule="evenodd"/>
<path d="M74.7 249.2h.2v.2l-.3-.1z" fill-rule="evenodd"/>
<path d="M74.6 246.3l.4-.3v1.3h-.2v-1z" fill-rule="evenodd"/>
<path d="M75 250.3l.4 .1-.3 .1z" fill-rule="evenodd"/>
<path d="M75 249.2h.1l.3 .8-.1 .1z" fill-rule="evenodd"/>
<path d="M75.7 249.2h.1l-.4 1.1-.3 .1z" fill-rule="evenodd"/>
<path d="M76 246.2h.3a.63 .63 0 0 0 0 1h-.3l-.1-.2z" fill-rule="evenodd"/>
<path d="M76 246.2a.42 .42 0 0 1 .5-.1 .42 .42 0 0 1 .2 .4l-.1 .7-.4 .1-.2-.1 .5-.1 .1-.6-.2-.3z" fill-rule="evenodd"/>
<path d="M76.5 249l.3-.2 .4 .2h-.5l-.1 .2h-.2z" fill-rule="evenodd"/>
<path d="M76.8 249h.4v.3l-.6 .7h.6v.1h-.8l.7-.9-.1-.2z" fill-rule="evenodd"/>
<path d="M76.9 246.2l.4-.2 .3 .2h-.4l-.2 .2h-.1z" fill-rule="evenodd"/>
<path d="M77.5 249h.3l-.2 .1v.6l.2 .3h-.3v-.1z" fill-rule="evenodd"/>
<path d="M77.3 246.2h.3l.1 .3-.6 .7h.6v.1h-.8l.6-.9v-.2z" fill-rule="evenodd"/>
<path d="M77.5 249a.45 .45 0 0 1 .6-.1 .45 .45 0 0 1 .1 .6l-.1 .5-.5 .1-.1-.1 .5-.1 .1-.6-.2-.3z" fill-rule="evenodd"/>
<path d="M78.5 249h.3l-.1 .1-.1 .6 .2 .3h-.3l-.1-.2z" fill-rule="evenodd"/>
<path d="M78.5 249l.2-.1a.6 .6 0 0 1 .5 .8 .45 .45 0 0 1-.5 .4l-.2-.1 .5-.1 .1-.6-.1-.3z" fill-rule="evenodd"/>
<path d="M79 246h.1l-.5 .9h.7v.1h-.2v.3h-.1v-.3h-.6z" fill-rule="evenodd"/>
<path d="M79.1 246v.9h-.5h.4v-.6z" fill-rule="evenodd"/>
<path d="M79.4 249.8h.2l.1 .2h.4a.44 .44 0 0 1-.7-.1z" fill-rule="evenodd"/>
<path d="M79.6 249.3l.5 .1z" fill-rule="evenodd"/>
<path d="M79.8 249.4h.3l.2 .3-.2 .3h-.3a.3 .3 0 0 0 .3-.3 .3 .3 0 0 0-.3-.3z" fill-rule="evenodd"/>
<path d="M79.6 248.8h.6v.2h-.5l-.1 .3 .5 .1-.7 .1z" fill-rule="evenodd"/>
<path d="M145.2 243l.2-.1v.5l.1 .2 .4 .1v.3a.62 .62 0 0 1-.7-.3 .62 .62 0 0 1 0-.7z" fill-rule="evenodd"/>
<path d="M145.3 240.6l.1-.1a.68 .68 0 0 0 .1 .7 .68 .68 0 0 0 .8 .2v-.2l.5 .2a.57 .57 0 0 0 .5-.8 .61 .61 0 0 1 .1 .7 .61 .61 0 0 1-.7 .3h-.3a.97 .97 0 0 1-1.2-.7z" fill-rule="evenodd"/>
<path d="M145.4 242.9a1.35 1.35 0 0 1 1.4 .6l.4 .2v.3l-.5-.2-.5-.5a.48 .48 0 0 0-.8 .1z" fill-rule="evenodd"/>
<path d="M145.4 240.5l.3-.1v.3l-.3 .3z" fill-rule="evenodd"/>
<path d="M146.1 240.6a.94 .94 0 0 1 1.2 0l-.1 .4v-.2a.59 .59 0 0 0-.7-.1 .59 .59 0 0 0-.3 .7l-.2-.5z" fill-rule="evenodd"/>
<path d="M146.2 241l.1 .4z" fill-rule="evenodd"/>
<path d="M147.2 242.7h.2v1.3h-.2v-.3z" fill-rule="evenodd"/>
</g>
<g fill="none" stroke="#000" stroke-width=".2">
<path d="M134.6 192.3h-32.9l-4.6 9.3M61.7 215h7.2v12.7M61.7 209.4h7.2M62.4 211v2.3M62.4 215v26M67.6 212.2h2.7M70.7 212.2h.4M71.6 212.2h3.1M75.2 212.2h.3M76 212.2h3.2M79.7 212.2h.3M80.5 212.2h3.2"/>
<path d="M81.2 208.8v1.1M81.2 210.4v1.5M81.2 212.4v1.6M81.2 214.5v1.1M81.6 208.8v1.1M81.6 210.4v1.5M81.6 212.4v1.6M81.6 214.5v1.1M84.1 212.2h.4M84.9 212.2h3.2M88.6 212.2h.3M89.4 212.2h3.2"/>
<path d="M91 218.7v9M92.9 203.7h6.5M93.1 212.2h.3M93.9 212.2h3.1M97.5 212.2h.4M98.3 212.2h3.2M102 212.2h.3M102.8 212.2h3.2M106.5 212.2h.3M107.3 212.2h3.1M110.9 212.2h.4M111.7 212.2h3.2"/>
<path d="M115.4 212.2h.3M115.6 203.7h33.3M116.2 212.2h3.2M117.6 218.7v9M119.9 212.2h.3M120.7 212.2h3.1M124.3 212.2h.3M125.1 212.2h3.2M127 208.8v1.1M127 210.4v1.5M127 212.4v1.6M127 214.5v1.1"/>
<path d="M127.3 208.8v1.1M127.3 210.4v1.5M127.3 212.4v1.6M127.3 214.5v1.1M128.8 212.2h.3M129.6 212.2h3.2M133.2 212.2h.4M134.1 212.2h3.1M137.7 212.2h.3M138.5 212.2h2.7M139.7 215v12.7M148.2 205.3v13.7"/>
<path d="M70.5 227.1h18.8M92.6 227.1h23.4M92.9 220.6h6.5M115.6 220.6h33.3M119.2 227.1h18.9M148.2 220.6v23.8M58 249.9v.2M65.4 249.2v.2M65.4 249.9v.2M65.5 247.1v.2M66 246.4v.2M66 247.1v.2"/>
<path d="M67.5 247.1v.2M75.6 247.1v.2"/>
</g>
<path d="M60.5 249.6v.1M71 246.8v.1M78.1 246.8v.1" fill="none" stroke="#000" stroke-width=".48"/>
<path d="M123.4 188.8v.3M123.4 189.4v1.7M125 188.8v.3M125 189.4v1.7M129.3 188.8v.3M129.3 189.4v1.7M77.1 223.7v.3M77.1 224.3v1.7M125.6 223.7v.3M125.6 224.3v1.7" fill="none" stroke="#000" stroke-width=".23"/>
<path d="M79.4 225.7v.3M84.5 225.7v.3M95.6 226v.3M108.9 226v.3M127.9 225.7v.3M132.9 225.7v.3" fill="none" stroke="#000" stroke-width=".28"/>
<path d="M81.2 209.4h-12.3v5.6h12.3M81.6 215h8.1a1.31 1.31 0 0 1 1.3 1.3M91 208.1a1.3 1.3 0 0 1-1.3 1.3h-8.1M92.9 203.7h22.7a1.97 1.97 0 0 1 2 2v13a1.98 1.98 0 0 1-2 1.9h-22.7M92.9 203.7a1.95 1.95 0 0 0-1.9 2v13a1.97 1.97 0 0 0 1.9 1.9M92.9 203.7v16.9M99.4 203.7v16.9M117.6 208.1a1.27 1.27 0 0 0 1.3 1.3h8.1M127 215h-8.1a1.3 1.3 0 0 0-1.3 1.3M127.3 209.4h12.4v5.6h-12.4" fill="none" stroke="#000" stroke-width=".27"/>
<path d="M61.4 222.7v.3M61.4 227.7v.3M61.4 238.3v.3M147.3 228v.3M147.3 233v.3M147.3 242v.3" fill="none" stroke="#000" stroke-width=".31"/>
<path d="M115.7 188.8v2.3" fill="none" stroke="#000" stroke-width=".26"/>
<text font-size="7" x="152.5" y="16.7">BZX85-Series</text>
<g font-size="4.2">
<text x="151" y="24">Vishay Semiconductors</text>
<text x="27.9" y="184.4">Package Dimensions</text>
</g>
<text font-size="3.5" x="71.5" y="184.4">in millimeters (inches)</text>
<g font-size="2.8" fill="#040503">
<text x="72.2" y="36.2">mA</text>
<text x="72.5" y="40.5">240</text>
<text x="72.5" y="48.1">200</text>
<text x="72.5" y="55.2">160</text>
<text x="72.5" y="63.5">120</text>
<text x="73.9" y="70.5">80</text>
<text x="73.9" y="78.1">40</text>
<text x="75.7" y="85.2">0</text>
<text x="78.4" y="88.3">0</text>
<text x="82.8" y="88.3">1</text>
<text x="87.6" y="88.3">2</text>
<text x="92.3" y="88.3">3</text>
<text x="97.1" y="88.3">4</text>
<text x="101.9" y="88.3">5</text>
<text x="106.6" y="88.3">6</text>
<text x="111.4" y="88.3">7</text>
<text x="116.1" y="88.3">8</text>
<text x="120.9" y="88.3">9</text>
<text x="125.6" y="88.3">10 11</text>
<text x="135.5" y="88.3">12 13 14 15 V</text>
<text x="73.3" y="109.6">mA</text>
<text x="75" y="113.9">60</text>
<text x="75" y="121.5">50</text>
<text x="75" y="128.6">40</text>
<text x="75" y="136.9">30</text>
<text x="75" y="143.9">20</text>
<text x="75" y="151.5">10</text>
<text x="76.6" y="158.6">0</text>
<text x="79.5" y="161.7">0</text>
<text x="86.7" y="161.7">5</text>
<text x="93.9" y="161.7">10</text>
<text x="100.4" y="161.7">15</text>
<text x="107.3" y="161.7">20</text>
<text x="114.9" y="161.7">25</text>
<text x="122.5" y="161.7">30</text>
<text x="129.7" y="161.7">35</text>
<text x="136.9" y="161.7">40</text>
<text x="144.2" y="161.7">45</text>
<text x="149.6" y="161.7">50 V</text>
</g>
<g font-size="2.8" fill="#201d1e">
<text x="67.9" y="52.8">I</text>
<text x="119.8" y="92.6">V</text>
<text x="68.9" y="126.2">I</text>
<text x="120.9" y="166">V</text>
</g>
<g font-size="2.8">
<text x="90.2" y="98.2">Figure 7. Breakdown Characteristics</text>
<text x="90.2" y="171.6">Figure 8. Breakdown Characteristics</text>
<text x="27.9" y="265.9">Document Number 85607</text>
<text x="177" y="265.9">www.vishay.com</text>
<text x="27.9" y="270.1">Rev. 1.8, 31-May-07</text>
<text x="196.4" y="270.1">5</text>
</g>
<g font-size="2.5" fill="#040503">
<text x="138.4" y="41.8">T = 25 °C</text>
<text x="93.4" y="42.2">3V9</text>
<text x="100.3" y="42.2">4V7</text>
<text x="104.4" y="49.6">5V</text>
<text x="107.5" y="49.6">6</text>
<text x="110" y="53.4">6V8</text>
<text x="115.8" y="59.4">8V2</text>
<text x="126.2" y="62.1">10</text>
<text x="136.4" y="66">12</text>
<text x="98" y="115.2">15</text>
<text x="107.8" y="115.2">1</text>
<text x="109.2" y="115.2">8</text>
<text x="111" y="119.2">22</text>
<text x="140.1" y="114.9">T = 25 °C</text>
<text x="118.7" y="125.9">27</text>
<text x="126.4" y="132.4">33</text>
<text x="136.5" y="136">39</text>
<text x="148.1" y="139.8">47</text>
</g>
<g font-size="2.1" fill="#040503">
<text x="144.9" y="92.3">18456</text>
<text x="146" y="165.7">18457</text>
</g>
<g font-size="1.6" fill="#201d1e">
<text x="68.6" y="53.7">Z</text>
<text x="121.7" y="93.6">Z</text>
<text x="69.7" y="127.1">Z</text>
<text x="122.8" y="167">Z</text>
</g>
<g font-size="1.4" fill="#040503">
<text x="139.9" y="42.6">j</text>
<text x="141.6" y="115.7">j</text>
</g>
<text font-size="1.4" x="54.8" y="253.7">94 9368</text>
</svg>
